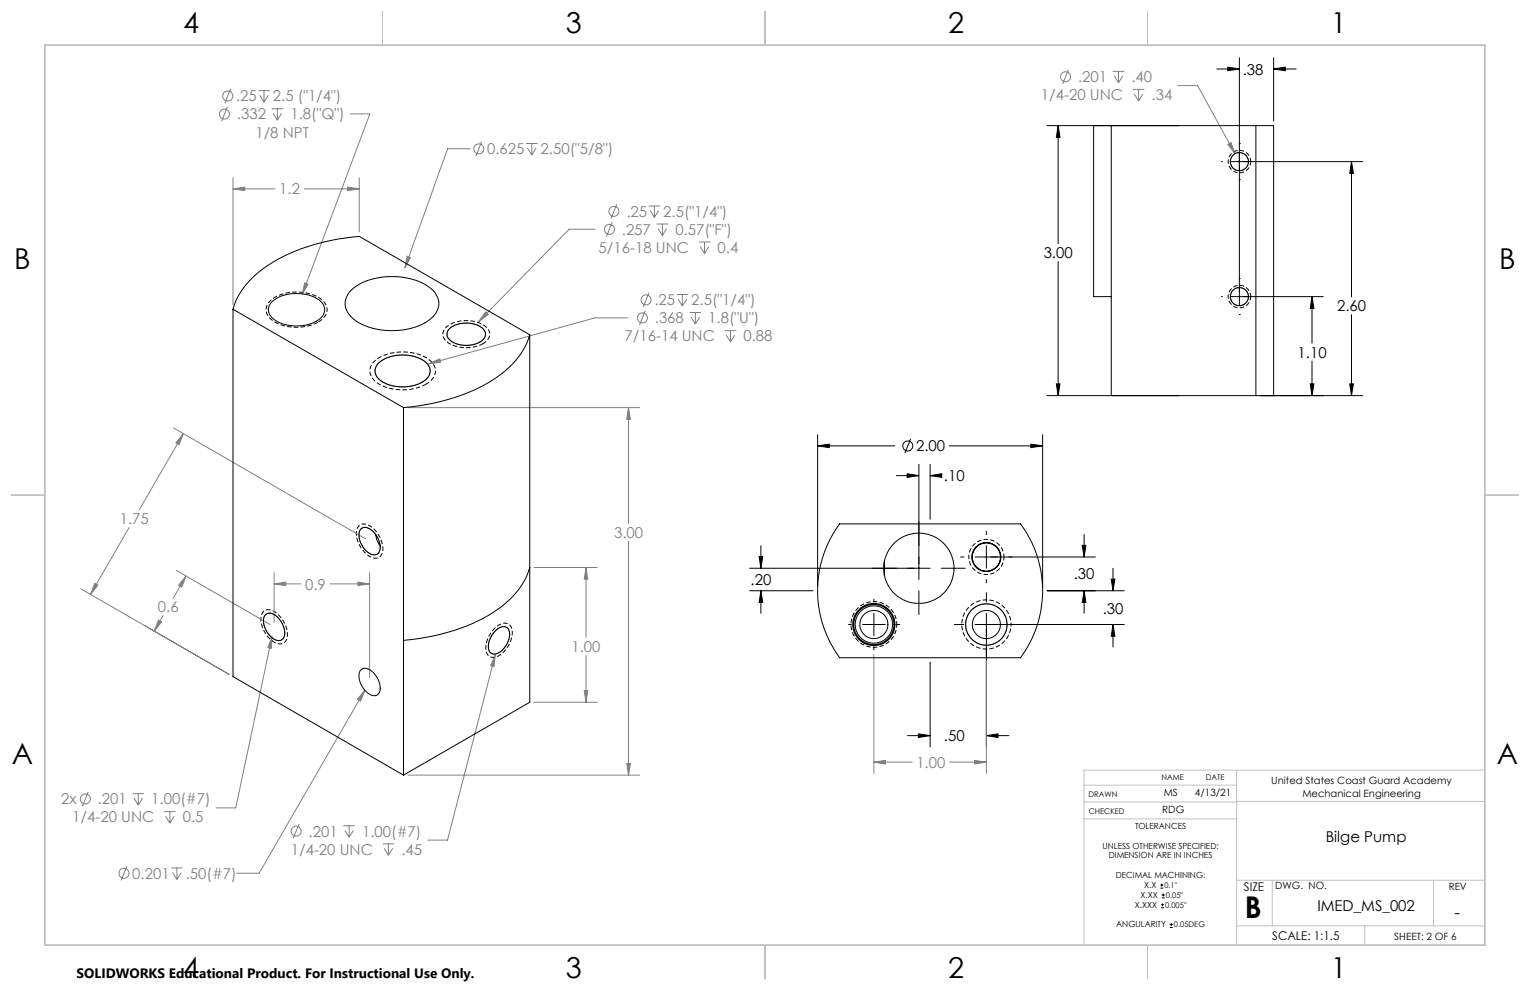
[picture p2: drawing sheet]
<svg xmlns="http://www.w3.org/2000/svg" width="432mm" height="279mm" viewBox="0 0 432 279" stroke-linecap="round" stroke-linejoin="round" font-family="sans-serif">
<g fill="none" stroke="#000" stroke-width=".28">
<path d="M343.4 19.5h6.4M346.5 18.9l3.3 .6-3.3 .5zM349.8 16.3v70M359.4 19.5l3.3-.6v1.1zM359.4 16.3v17.9M359.4 19.5h6.4M295.5 35.5h37.3M298.6 35.5l.6 3.3h-1.1zM298.6 35.5v33.3M344.7 45.6h.1M347.2 45.6h5.1M349.8 40.5h.1"/>
<path d="M349.8 50.7h.1M351 45.6h33.6M354.9 45.6h.1M381.4 45.6l.6 3.3h-1.1zM381.4 45.6v38.1M298.6 73.8v37.9M349.8 78.6h.1M344.7 83.7h.1M349.8 88.8h.1M370.3 83.7l.5 3.3h-1zM370.3 83.7v13.1M373.5 83.7h-26.3"/>
<path d="M381.4 88.8v22.9M295.5 111.7h37.3M298.1 108.3h1.1l-.6 3.4zM355.7 111.7h28.9M369.8 108.3h1l-.5 3.4zM370.3 101.9v9.8M380.9 108.3h1.1l-.6 3.4zM230.8 125.8l3.2-.5v1zM230.8 122.7v42.8M230.8 125.8h21.8M253 134.2h6.3M256 133.7l3.3 .5-3.3 .5z"/>
<path d="M257 123.9l-1.6 4M259.3 131.1v32.4M262.5 134.2l3.3-.5v1zM262.5 131.1v15.5M262.5 134.2h2.7M267.9 125.8h26.4M290.9 125.3l3.4 .5-3.4 .5zM294.3 122.7v42.8M214.2 157.1h1.1l-.6 3.3zM214.7 154v6.4M271.1 157.2h.9M278.4 149.9v.9"/>
<path d="M278.4 154v6.4M305.4 153.9h1.1l-.5 3.3zM306 150.8v6.4M309.1 157.2h-33.9M211.6 160.4h50.9M211.6 166.7h17.9M214.7 166.7l.6 3.3h-1.1zM214.7 166.7v6.4M239.5 176.2h.8M243.5 176.2h6.3M246.6 169.1v.8M246.6 173.1v6.3"/>
<path d="M253 176.2h1M259.3 166.7v6.8M265.7 160.4h6.7M269.3 176.2h2.7M278.4 163.5v1M278.4 167.3v2.6M278.4 173.1v37.7M295.5 166.7h21.8M306 166.7l.5 3.3h-1.1zM306 166.7v6.4M313.6 163.4h1l-.5 3.3zM314.1 176.2l.5 3.4h-1z"/>
<path d="M314.1 160.4v6.3M314.1 176.2v6.4M317.3 176.2h-42.1M246.6 182.6v.8M262.5 186.9v23.9M256.2 207.6h6.3M259.2 207.1l3.3 .5-3.3 .5zM278.4 207.6l3.3-.5v1zM278.4 207.6h6.3M327.5 250.6h.8M327.5 249.8h.8M327.7 256.2h.8"/>
<path d="M327.7 255.3h.8M327.9 249.4v.8M327.9 253.4h.8M327.9 252.6h.8M328.1 255v.8M328.3 252.2v.8M330.1 261.8h.9M330.1 260.9h.9M330.6 260.5v.8"/>
<circle cx="256.2" cy="125.9" r="1.41"/>
</g>
<g fill="none" stroke="#808080" stroke-width=".28">
<path d="M301.5 19.6l-1.6 4.1M64.2 30.2l-1.7 4M65.1 25.1l-1.6 4M72.9 25.6h3.2M73.3 26.9l1.2 1.9M74.5 25.6v3.2M75.7 26.9l-1.2 1.9M76.7 30.7h3.2M77.1 32l1.2 1.9M78.3 30.7v3.2M79.5 32l-1.2 1.9M98.8 32.1h5.6l-19.1 51"/>
<path d="M314 20.1h3.3M314.5 21.4l1.2 2M315.7 20.1v3.3M316.9 21.4l-1.2 2M319.7 25.2h3.2M320.1 26.5l1.2 2M321.3 25.2v3.3M322.5 26.5l-1.2 2M332.4 24.2h5.6l10.5 19.2M65.8 53.3l3.3-.5v1zM65.8 50.1v35.9M65.8 53.3h11.8"/>
<path d="M85.9 53.3h15.5M98.1 52.8l3.3 .5-3.3 .5zM101.4 50.1v15.3M132.7 42h-6.4l-12 33.6M135.9 40l-1.6 4M148.4 40.5h3.3M148.9 41.8l1.2 1.9M150.1 40.5v3.2M151.3 41.8l-1.2 1.9M174.1 57.6l-1.7 4.1M183.1 58.1h3.2M183.5 59.4l1.2 1.9"/>
<path d="M184.7 58.1v3.2M185.9 59.4l-1.2 1.9M346.5 40.7l.9-.4 1.1 3.1zM86 79.8l.9 .4-1.6 2.9zM114.9 72.3l1 .4-1.6 2.9zM167.9 64.7h-7.3l-25.5 26M172.8 62.7l-1.6 4M185.3 63.2h3.2M185.7 64.5l1.2 2M186.9 63.2v3.3M188.1 64.5l-1.2 2M197.2 68.3h3.2"/>
<path d="M197.6 69.6l1.2 1.9M198.8 68.3v3.2M200.1 69.6l-1.3 1.9M126.9 92.7a7.7 7.7 0 0 1 9.7 .4 2.38 2.38 0 0 1-1.5 3.6 7.6 7.6 0 0 1-8.6-1.2l-.3-1.3 .2-.8zM137.1 88l.7 .7-2.7 2zM177.2 89.7h-9.3l-46.9 13M182.1 87.7l-1.6 4M183.2 82.6l-1.7 4M191 83.1h3.2M191.4 84.4l1.2 2M192.6 83.1v3.3M193.8 84.4l-1.2 2"/>
<path d="M194.6 88.2h3.2M195 89.5l1.3 1.9M196.3 88.2v3.2M197.4 89.5l-1.1 1.9M204.5 93.3h3.3M205 94.6l1.2 1.9M206.2 93.3v3.2M207.4 94.6l-1.2 1.9M106.7 102.6a11.4 11.4 0 0 1 12.5-1.1 3.3 3.3 0 0 1 1.9 4.5 8.8 8.8 0 0 1-7.9 3.2 8 8 0 0 1-7.2-3.4l-.1-1.6zM115.1 115h65.5M121 102.7l3.1-1.4 .3 .9zM177.4 115l.5 3.4h-1z"/>
<path d="M177.4 115v32.7M49 120.8l54.2 31.3M51.8 122.4l-1.3 3.1-.9-.5zM51.8 122.4l-12.5 21.4M36.4 148.9l-10.9 18.8M101.9 149.3a2.72 2.72 0 0 1 3.7 1 5.1 5.1 0 0 1 1.2 5.8 2.61 2.61 0 0 1-3.7-.9 5.4 5.4 0 0 1-1.4-5.7zM177.4 152.8v66M22.8 166.2l41.9 24.1M26.7 164.6l.9 .5-2.1 2.6zM44.7 175l.9 .5-2.1 2.6zM46 173.8l-2.5 4.3M49.7 161l26.6 15.3"/>
<path d="M52.5 162.6l-1.2 3.1-.9-.5zM52.5 162.6l-3.6 6.1M74.9 173.5a2.77 2.77 0 0 1 3.8 1 5.3 5.3 0 0 1 1.2 5.7 2.35 2.35 0 0 1-3.6-.6 5.2 5.2 0 0 1-1.5-6zM76.8 179.7l-.2 3.3-1-.2zM76.8 179.7l-10.3 48.3h-5.5M77.4 164.8l3.2-.5v1zM77.4 161.6v14M77.4 164.8h7.5M93.1 164.8h11.2M101 164.3l3.3 .5-3.3 .5zM104.3 161.6v29.6M139.7 178.2a2.49 2.49 0 0 1 3.7-.8 5.5 5.5 0 0 1-2.1 6.5 1.91 1.91 0 0 1-2.1 .7 1.91 1.91 0 0 1-1.4-1.7 6.5 6.5 0 0 1 1.9-4.7z"/>
<path d="M150.8 160.2h17.8M165.4 160.2l.5 3.2h-1zM165.4 160.2v19.7M103 194.7l-1.2 3.1-.9-.5zM103 194.7l-29.9 51.8h-6.3M139.8 184.8l-.4 3.3-.9-.2zM139.8 184.8l-13.5 52.3h-5.6M150.8 198.2h17.8M164.9 194.9h1l-.5 3.3zM165.4 184.9v13.3M246.6 184.7v33.6M278.4 186.5v31.8"/>
<path d="M115.1 218.8h65.5M176.9 215.4h1l-.5 3.4zM246.6 215.1l3.3-.5v1zM246.6 215.1h10.8M268 215.1h10.4M275.1 214.6l3.3 .5-3.3 .5zM24.9 223.5l-1.6 4M37.4 224h3.2M37.8 225.2l1.2 2M39 224v3.2M40.3 225.2l-1.3 2M46.3 229.1h3.2"/>
<path d="M46.7 230.4l1.2 1.9M47.9 229.1v3.2M49.1 230.4l-1.2 1.9M84.4 232.6l-1.6 4M96.9 233h3.3M97.3 234.4l1.2 1.9M98.5 233v3.3M99.7 234.4l-1.2 1.9M108 238.2h3.2M108.4 239.4l1.2 2M109.6 238.2v3.2M110.8 239.4l-1.2 2"/>
<path d="M35.8 244.4l-1.6 4.1M48.3 244.9h3.2M48.7 246.2l1.2 2M49.9 244.9v3.3M51.2 246.2l-1.3 2"/>
<circle cx="63.4" cy="32.2" r="1.41"/>
<circle cx="64.3" cy="27.1" r="1.41"/>
<circle cx="300.7" cy="21.6" r="1.41"/>
<circle cx="135.1" cy="42" r="1.41"/>
<circle cx="173.2" cy="59.7" r="1.42"/>
<circle cx="349.8" cy="45.6" r="2.54"/>
<circle cx="172" cy="64.8" r="1.41"/>
<circle cx="181.3" cy="89.7" r="1.41"/>
<circle cx="182.4" cy="84.6" r="1.41"/>
<circle cx="349.8" cy="83.7" r="2.54"/>
<circle cx="278.4" cy="157.2" r="4.1"/>
<circle cx="278.4" cy="176.3" r="5.8"/>
<circle cx="24.1" cy="225.5" r="1.42"/>
<circle cx="83.6" cy="234.6" r="1.4"/>
<circle cx="35" cy="246.5" r="1.41"/>
</g>
<path d="M253.1 176.2a6.5 6.5 0 0 1-9.6 5.7 6.5 6.5 0 0 1-.3-11.1 6.5 6.5 0 0 1 9.9 5.1v.3" fill="none" stroke="#000" stroke-width=".28" stroke-dasharray="1.3 .6" stroke-dashoffset=".4" stroke-linecap="butt"/>
<path d="M285.3 176.2a6.9 6.9 0 0 1-10.3 6.1 6.9 6.9 0 0 1-.3-12 6.9 6.9 0 0 1 10.6 5.6v.3" fill="none" stroke="#000" stroke-width=".28" stroke-dasharray="1.3 .6" stroke-dashoffset=".7" stroke-linecap="butt"/>
<path d="M283.3 157.2a5 5 0 0 1-7.3 4.3 5 5 0 0 1-.3-8.5 5 5 0 0 1 7.6 3.9v.3" fill="none" stroke="#000" stroke-width=".28" stroke-dasharray="1.3 .6" stroke-dashoffset=".3" stroke-linecap="butt"/>
<path d="M353 45.6a3.2 3.2 0 0 1-4.7 2.8 3.2 3.2 0 0 1-.2-5.5 3.2 3.2 0 0 1 4.9 2.4v.3M353 83.7a3.2 3.2 0 0 1-4.7 2.8 3.2 3.2 0 0 1-.2-5.5 3.2 3.2 0 0 1 4.9 2.4v.3" fill="none" stroke="#000" stroke-width=".28" stroke-dasharray="1.3 .6" stroke-dashoffset=".2" stroke-linecap="butt"/>
<path d="M89.8 90.9a12.7 12.7 0 0 1-13.6-1 3.5 3.5 0 0 1 1.1-5.8 12.7 12.7 0 0 1 13.9 .8 3.5 3.5 0 0 1-1.1 5.8l-.3 .2" fill="none" stroke="#000" stroke-width=".28" stroke-dasharray="1.3 .6" stroke-dashoffset="-.1" stroke-linecap="butt"/>
<path d="M136.3 97a9.7 9.7 0 0 1-10.6-.9 2.74 2.74 0 0 1 1.2-4.5 9.7 9.7 0 0 1 10.6 .9 2.74 2.74 0 0 1-1.2 4.5M120.2 108.5a13.8 13.8 0 0 1-14.5-1.1 3.7 3.7 0 0 1 .9-6.2 13.8 13.8 0 0 1 14.9 .6 3.7 3.7 0 0 1-.7 6.3l-.6 .4" fill="none" stroke="#000" stroke-width=".28" stroke-dasharray="1.3 .6" stroke-dashoffset=".1" stroke-linecap="butt"/>
<path d="M108.1 154.9a2.3 2.3 0 0 1-1.2 2.4 2.3 2.3 0 0 1-2.7-.3 7.4 7.4 0 0 1-3.3-8.1 2.37 2.37 0 0 1 3.8-.3 8.3 8.3 0 0 1 3.4 6.3M81.1 179.1a2.3 2.3 0 0 1-1.1 2.4 2.3 2.3 0 0 1-2.7-.3 7.4 7.4 0 0 1-3.3-8.1 2.37 2.37 0 0 1 3.7-.3 8.3 8.3 0 0 1 3.4 6.3M140.8 185a2.3 2.3 0 0 1-2.7 .2 2.3 2.3 0 0 1-1-2.5 7.4 7.4 0 0 1 5.3-6.8 2.37 2.37 0 0 1 2.2 3 8.3 8.3 0 0 1-3.8 6.1" fill="none" stroke="#000" stroke-width=".28" stroke-dasharray="1.3 .6" stroke-dashoffset=".6" stroke-linecap="butt"/>
<g fill="none" stroke="#c0c0c0" stroke-width=".28">
<path d="M108 3.2v9.5M215.9 3.2v9.5M323.8 3.2v9.5M3.1 139.7h9.6M419.1 139.7h9.5M349 217.3v49.4M419.1 217.3h-113.2v49.4M305.9 231.1h43.1M305.9 226.3h43.1M305.9 221.6h43.1M349 226.2h70.1M349 248.4h70.1"/>
<path d="M359.1 248.4v12.9M404.6 248.4v12.9M215.9 266.7v9.6M323.8 266.7v9.6M349 261.3h70.1M385.2 261.3v5.4"/>
</g>
<path d="M12.7 12.7h406.4v254h-406.4z" fill="none" stroke="#c0c0c0" stroke-width=".5"/>
<path d="M256 133.7l3.3 .5-3.3 .5zM262.5 134.2l3.3-.5v1zM214.2 157.1h1.1l-.6 3.3zM214.7 166.7l.6 3.3h-1.1zM278.4 207.6l3.3-.5v1zM259.2 207.1l3.3 .5-3.3 .5zM314.1 176.2l.5 3.4h-1zM313.6 163.4h1l-.5 3.3zM305.4 153.9h1.1l-.5 3.3zM306 166.7l.5 3.3h-1.1zM290.9 125.3l3.4 .5-3.4 .5zM230.8 125.8l3.2-.5v1zM381.4 45.6l.6 3.3h-1.1zM380.9 108.3h1.1l-.6 3.4zM346.5 18.9l3.3 .6-3.3 .5zM359.4 19.5l3.3-.6v1.1zM370.3 83.7l.5 3.3h-1zM369.8 108.3h1l-.5 3.4zM298.1 108.3h1.1l-.6 3.4zM298.6 35.5l.6 3.3h-1.1z" fill="#000"/>
<path d="M246.6 215.1l3.3-.5v1zM275.1 214.6l3.3 .5-3.3 .5zM346.5 40.7l2 2.7-1.1-3.1zM137.1 88l-2 2.7 2.7-2zM86 79.8l-.7 3.3 1.6-2.9zM103 194.7l-2.1 2.6 .9 .5zM76.8 179.7l-1.2 3.1 1 .2zM121 102.7l3.4-.5-.3-.9zM139.8 184.8l-1.3 3.1 .9 .2zM164.9 194.9h1l-.5 3.3zM165.4 160.2l.5 3.2h-1zM98.1 52.8l3.3 .5-3.3 .5zM65.8 53.3l3.3-.5v1zM77.4 164.8l3.2-.5v1zM101 164.3l3.3 .5-3.3 .5zM52.5 162.6l-1.2 3.1-.9-.5zM44.7 175l.9 .5-2.1 2.6zM176.9 215.4h1l-.5 3.4zM177.4 115l.5 3.4h-1zM51.8 122.4l-1.3 3.1-.9-.5zM26.7 164.6l.9 .5-2.1 2.6zM114.9 72.3l-.6 3.3 1.6-2.9z" fill="#808080"/>
<g fill="none" stroke="#000" stroke-width=".28">
<path d="M313.6 35.5h-5v48.2h5M313.6 35.5v76.2h40.8M313.6 35.5h40.8M354.4 35.5h5v76.2h-5M354.4 35.5v76.2M65.8 87.3a23.2 23.2 0 0 1 11.1-13.3 57.2 57.2 0 0 1 24.5-7.3l48.1 27.8M65.8 87.3l48.1 27.7M65.8 87.3v103.7l48.1 27.8M76.7 85.3a11.5 11.5 0 0 1 13.9-.2 3.1 3.1 0 0 1-.7 5.1 11.5 11.5 0 0 1-13.3-.8 2.94 2.94 0 0 1 .1-4.1zM99.1 82a18.3 18.3 0 0 1 15.7-3.5 12.1 12.1 0 0 1 8.4 4.8 5.3 5.3 0 0 1-2.4 7.3 20.1 20.1 0 0 1-20.4 0 5.4 5.4 0 0 1-2.3-7.3zM126.8 92.8a7.8 7.8 0 0 1 9.5 0 2.23 2.23 0 0 1-.9 3.8 7.7 7.7 0 0 1-8.9-1.2l-.2-.4a2 2 0 0 1 .5-2.2zM149.5 94.5a23.2 23.2 0 0 1-11.2 13.2 56.8 56.8 0 0 1-24.4 7.3"/>
<path d="M149.5 94.5v103.7l-35.6 20.6M107 102.4a11.2 11.2 0 0 1 13.3 0 3.1 3.1 0 0 1-.5 5.1 11.5 11.5 0 0 1-12.8-.5 2.95 2.95 0 0 1 0-4.6zM113.9 115v103.8M101.7 149.4a2.26 2.26 0 0 1 3.4 .5 5.7 5.7 0 0 1 1.9 6 2.1 2.1 0 0 1-3.3-.1 5.6 5.6 0 0 1-2-6.4zM106 150.9a5.4 5.4 0 0 0 1.2 3M237 147.8h51a31.7 31.7 0 0 1 0 37.8h-51a31.8 31.8 0 0 1 0-37.8zM249.6 158.4v3.9M75.1 173.3a3.1 3.1 0 0 1 4 1.7 4.5 4.5 0 0 1 .7 5.4 2.55 2.55 0 0 1-3.5-.8 5.3 5.3 0 0 1-1.5-6zM139.8 178.1a2.35 2.35 0 0 1 3.7-.5 5.6 5.6 0 0 1-4.2 7 2.17 2.17 0 0 1-1.4-3l.7-1.9zM149.5 160.2a23.5 23.5 0 0 1-11.2 13.2 56.8 56.8 0 0 1-24.4 7.3M101.7 189.2a2.26 2.26 0 0 1 3.4 .4 5.7 5.7 0 0 1 1.9 6 2.08 2.08 0 0 1-3.3-.1 5.5 5.5 0 0 1-2-6.3z"/>
<circle cx="349.8" cy="45.6" r="2.56"/>
<circle cx="349.8" cy="83.7" r="2.56"/>
<circle cx="278.4" cy="157.2" r="4.1"/>
<circle cx="278.4" cy="157.2" r="4"/>
<circle cx="246.6" cy="176.3" r="4"/>
<circle cx="246.6" cy="176.2" r="5.3"/>
<circle cx="246.6" cy="176.3" r="6"/>
<circle cx="246.6" cy="176.3" r="5.7"/>
<circle cx="259.3" cy="160.4" r="9.9"/>
<circle cx="278.4" cy="176.3" r="4"/>
<circle cx="278.4" cy="176.3" r="5.8"/>
</g>
<text font-size="8.5" x="351.3" y="259">B</text>
<g font-size="8.1">
<text x="51.7" y="9.3">4</text>
<text x="159.7" y="9.3">3</text>
<text x="267.6" y="9.3">2</text>
<text x="375.6" y="9.3">1</text>
<text x="4" y="76">B</text>
<text x="423.1" y="76">B</text>
<text x="3.3" y="215.7">A</text>
<text x="422.4" y="215.7">A</text>
<text x="51.7" y="276">4</text>
<text x="159.7" y="276">3</text>
<text x="267.6" y="276">2</text>
<text x="375.6" y="276">1</text>
</g>
<text font-size="4.7" x="410.5" y="259.1">-</text>
<g font-size="4.2" fill="#808080">
<text x="304.2" y="23.2">.201</text>
<text x="319.3" y="23.2">.40</text>
<text x="66.6" y="28.6">.25</text>
<text x="77" y="28.6">2.5 (&quot;1/4&quot;)</text>
<text x="293.8" y="28.3">1/4-20 UNC</text>
<text x="325" y="28.3">.34</text>
<text x="66.9" y="33.7">.332</text>
<text x="82" y="33.7">1.8(&quot;Q&quot;)</text>
<text x="72.1" y="38.8">1/8 NPT</text>
<text x="137.5" y="43.6">0.625</text>
<text x="152.6" y="43.6">2.50(&quot;5/8&quot;)</text>
<text x="78.8" y="54.9">1.2</text>
<text x="176.8" y="61.2">.25</text>
<text x="187.2" y="61.2">2.5(&quot;1/4&quot;)</text>
<text x="168.9" y="71.4">5/16-18 UNC</text>
<text x="175.5" y="66.3">.257</text>
<text x="190.6" y="66.3">0.57(&quot;F&quot;)</text>
<text x="202.5" y="71.4">0.4</text>
<text x="184.7" y="86.2">.25</text>
<text x="195.1" y="86.2">2.5(&quot;1/4&quot;)</text>
<text x="184.8" y="91.3">.368</text>
<text x="199.9" y="91.3">1.8(&quot;U&quot;)</text>
<text x="176.3" y="96.3">7/16-14 UNC</text>
<text x="209.8" y="96.3">0.88</text>
<text x="33.8" y="147.9">1.75</text>
<text x="173.3" y="151.8">3.00</text>
<text x="86.1" y="166.4">0.9</text>
<text x="44.6" y="172.8">0.6</text>
<text x="161.3" y="184">1.00</text>
<text x="258.6" y="216.7">1.00</text>
<text x="17.3" y="227">2x</text>
<text x="27.6" y="227">.201</text>
<text x="42.7" y="227">1.00(#7)</text>
<text x="20.4" y="232.1">1/4-20 UNC</text>
<text x="51.6" y="232.1">0.5</text>
<text x="87.1" y="236.1">.201</text>
<text x="102.2" y="236.1">1.00(#7)</text>
<text x="82.1" y="241.2">1/4-20 UNC</text>
<text x="113.3" y="241.2">.45</text>
<text x="37.3" y="248">0.201</text>
<text x="52.4" y="248">.50(#7)</text>
</g>
<g font-size="4.2">
<text x="350.7" y="21">.38</text>
<text x="294.5" y="72.9">3.00</text>
<text x="377.3" y="87.9">2.60</text>
<text x="366.2" y="100.9">1.10</text>
<text x="258.5" y="127.4">2.00</text>
<text x="266.4" y="135.8">.10</text>
<text x="211.8" y="165">.20</text>
<text x="303" y="163.3">.30</text>
<text x="311.2" y="173.4">.30</text>
<text x="266.4" y="209.2">.50</text>
<text x="374.1" y="237.7">Bilge Pump</text>
<text x="371.8" y="257">IMED_MS_002</text>
</g>
<text font-size="3.8" x="21.6" y="276">SOLIDWORKS Educational Product. For Instructional Use Only.</text>
<g font-size="3.4">
<text x="351.1" y="251.6">SIZE</text>
<text x="359.1" y="265.2">SCALE: 1:1.5</text>
</g>
<g font-size="2.8">
<text x="358.8" y="221.1">United States Coast Guard Academy</text>
<text x="328.4" y="224.7">MS</text>
<text x="337.2" y="224.7">4/13/21</text>
<text x="367.6" y="225">Mechanical Engineering</text>
<text x="328" y="229.6">RDG</text>
<text x="359.9" y="251">DWG. NO.</text>
<text x="408.9" y="251.1">REV</text>
<text x="393.5" y="265.2">SHEET: 2 OF 6</text>
</g>
<g font-size="2.4">
<text x="320.3" y="233.9">TOLERANCES</text>
<text x="311.2" y="239.5">UNLESS OTHERWISE SPECIFIED:</text>
<text x="312.9" y="242.3">DIMENSION ARE IN INCHES</text>
<text x="314.9" y="247.8">DECIMAL MACHINING:</text>
<text x="322.9" y="250.6">X.X</text>
<text x="320.3" y="256.2">X.XXX</text>
<text x="321.9" y="253.4">X.XX</text>
<text x="315" y="261.7">ANGULARITY</text>
</g>
<g font-size="2.2">
<text x="327.8" y="220.1">NAME</text>
<text x="340.3" y="220.2">DATE</text>
<text x="307.2" y="224.9">DRAWN</text>
<text x="307.3" y="229.8">CHECKED</text>
<text x="328.6" y="250.6">0.1&quot;</text>
<text x="328.8" y="256.2">0.005&quot;</text>
<text x="329" y="253.4">0.05&quot;</text>
<text x="331.3" y="261.7">0.05DEG</text>
</g>
</svg>
